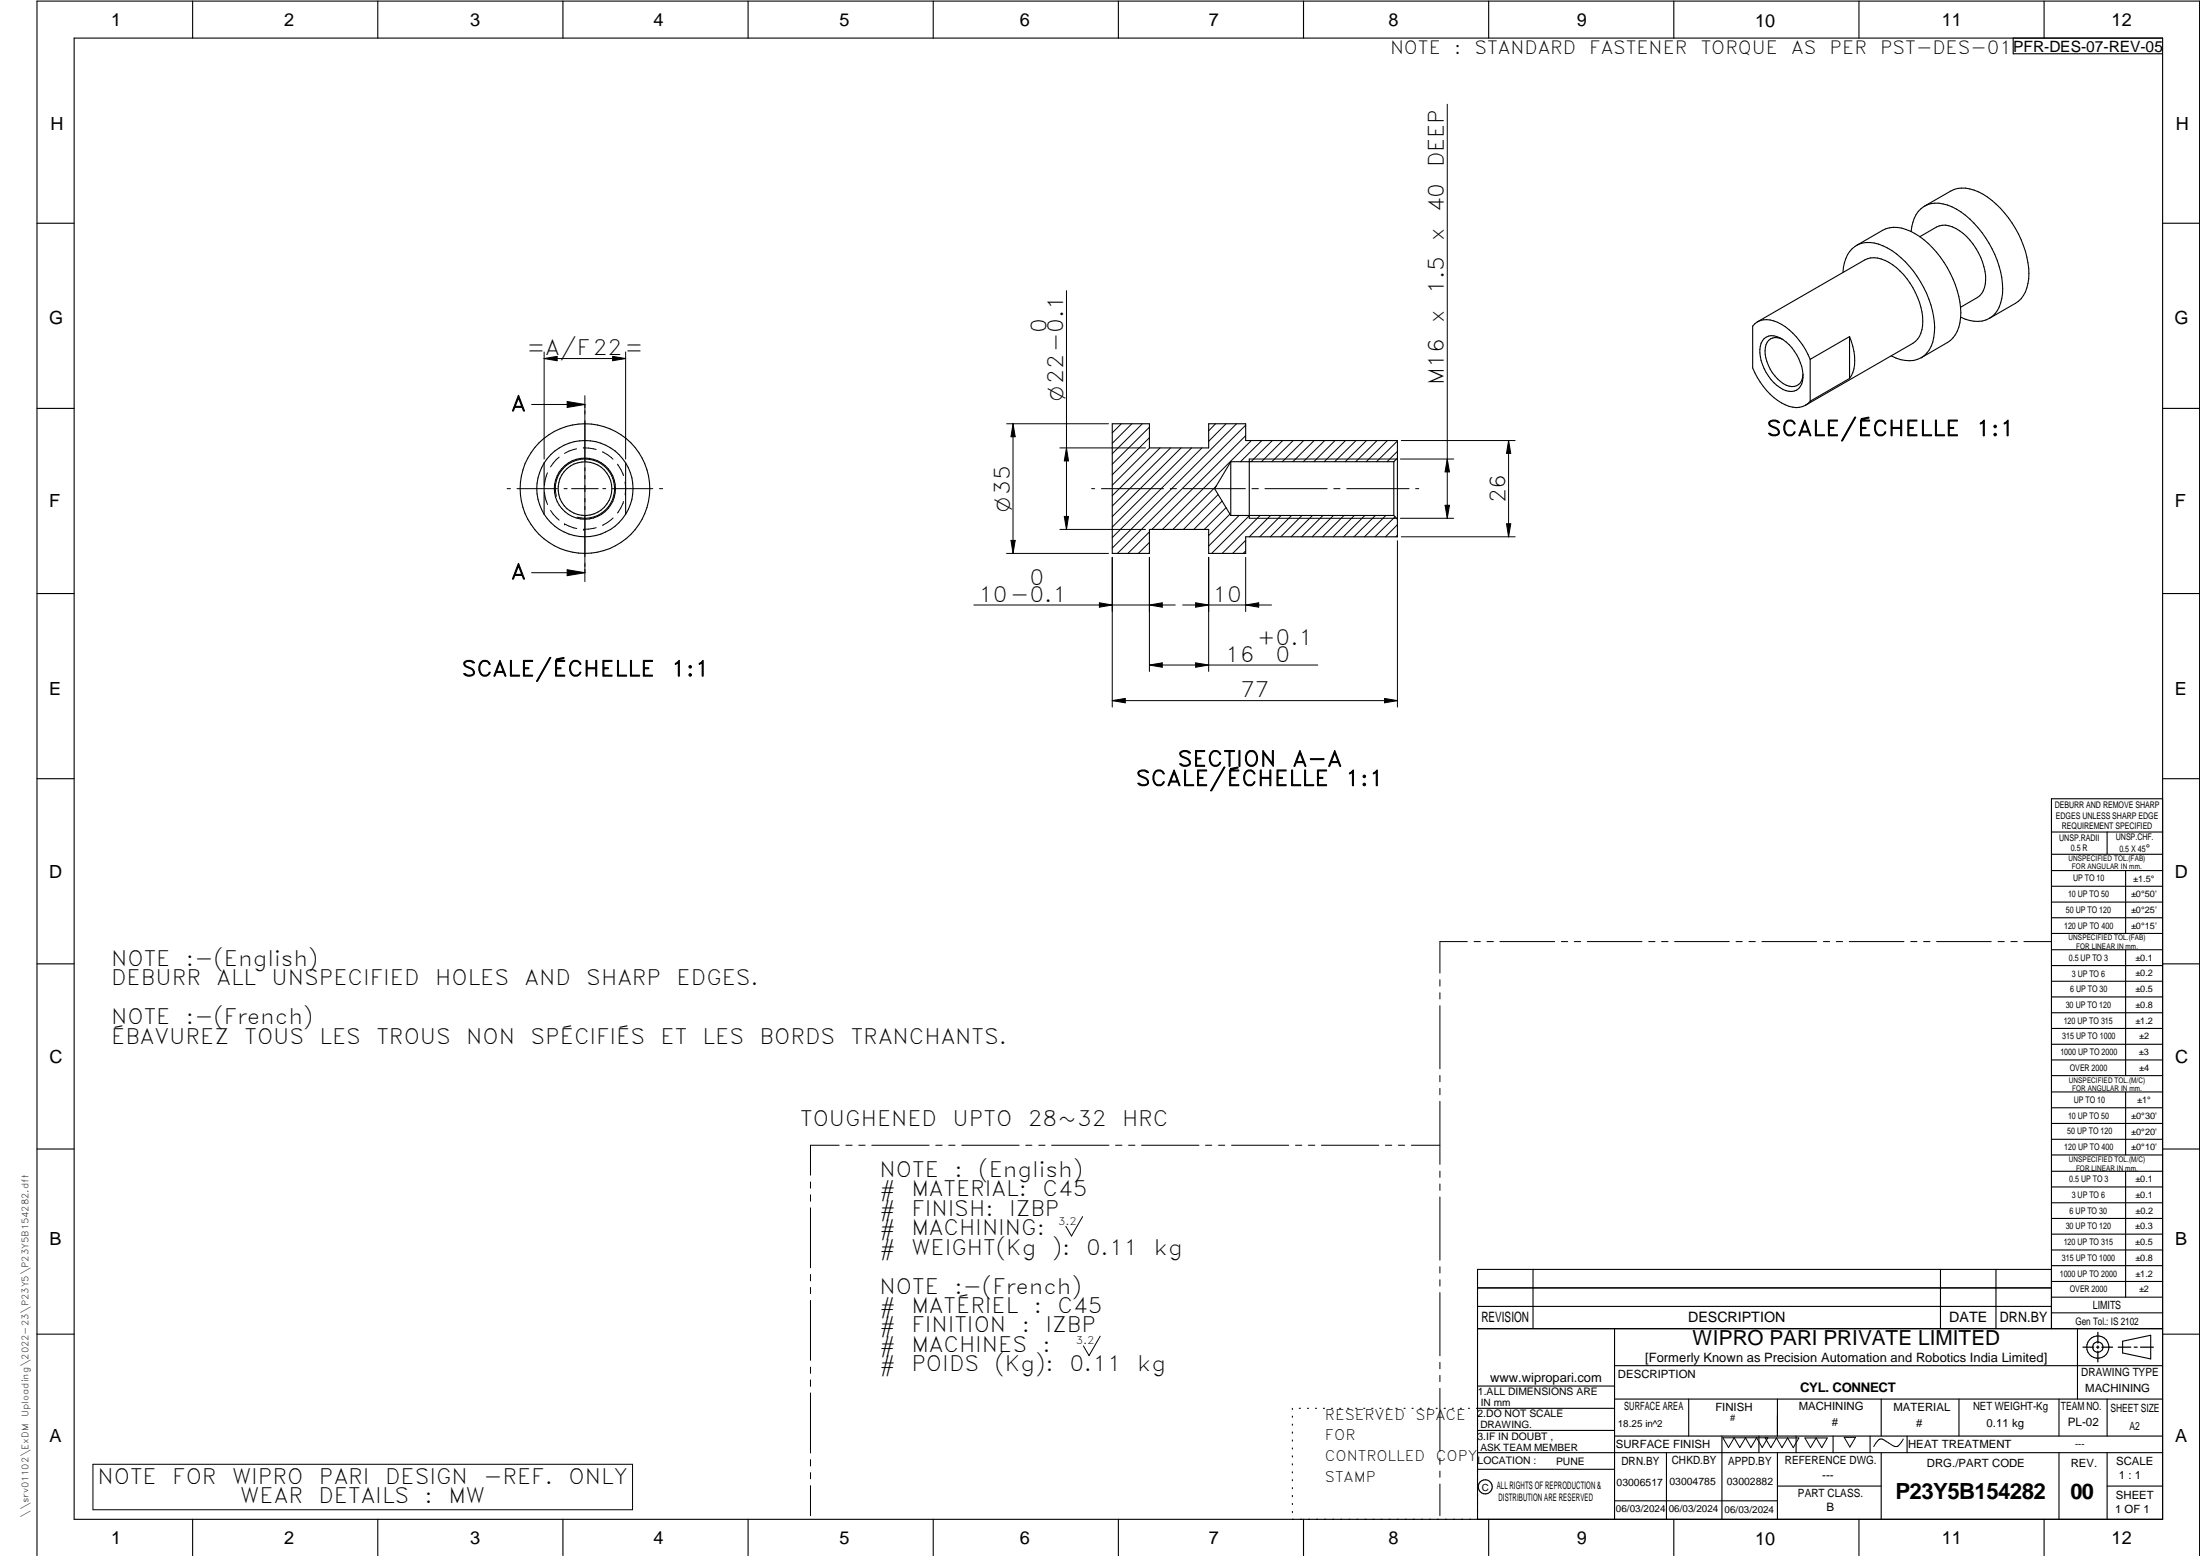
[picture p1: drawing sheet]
<svg xmlns="http://www.w3.org/2000/svg" width="594mm" height="420mm" viewBox="0 0 594 420" stroke-linecap="round" stroke-linejoin="round" font-family="sans-serif">
<g fill="none" stroke="#000" stroke-width=".3">
<path d="M20 10.3h564v400h-564zM52 .3v10M102 .3v10M152 .3v10M202 .3v10M252 .3v10M302 .3v10M352 .3v10M402 .3v10M452 .3v10M502 .3v10M543.6 10.3v4.2h40.4"/>
<path d="M552 .3v10M519.7 55.7l7-4.1a8.7 8.7 0 0 1 8.8 .9 27.1 27.1 0 0 1 12.3 22.8 8.3 8.3 0 0 1-3.6 6.6l-7 4.1M10 60.3h10M497.7 73.6a7.9 7.9 0 0 1 5.1-7.9 11.4 11.4 0 0 1 9.3 2.9 27.9 27.9 0 0 1 10.3 19.8 9.6 9.6 0 0 1-2.8 7.6l-.8 .6M501.3 66.3l7.1-4.1a8.7 8.7 0 0 1 8.7 .9 27.4 27.4 0 0 1 12.4 21.4 8.8 8.8 0 0 1-3.6 8l-7.1 4.1M516.1 62.5a7.6 7.6 0 0 1 5.3-7.5 11.7 11.7 0 0 1 9.3 3.1 27.4 27.4 0 0 1 10.1 21.2 8.3 8.3 0 0 1-3.6 6.7M518.4 63.9l4.5-2.6a6.6 6.6 0 0 1 7.2 1.7 16.7 16.7 0 0 1 6 13.7 5 5 0 0 1-2.2 3.6l-4.5 2.7M584 60.3h10M474.5 86.9l29-16.7a7.1 7.1 0 0 1 7.6 1.3 20.1 20.1 0 0 1 8.1 16.4 5.9 5.9 0 0 1-2.7 4.8l-29 16.7M474.5 86.9l-1.2 1.2v11.3a18.2 18.2 0 0 0 9.8 10.3 5.4 5.4 0 0 0 4.4-.3M474.5 86.9a7.1 7.1 0 0 1 7.6 1.3 20.9 20.9 0 0 1 6.7 8.8M476.4 91.4a3.5 3.5 0 0 1 4.2-.2 12.3 12.3 0 0 1 6.1 11.7 3.3 3.3 0 0 1-5.2 2.3 12.3 12.3 0 0 1-6.1-11.7l.2-.8z"/>
<path d="M481.4 91.7a3.1 3.1 0 0 0-3.4-.1 3.1 3.1 0 0 0-1.4 3.1 10.7 10.7 0 0 0 6.5 9.6 2.93 2.93 0 0 0 3.8-3.2M488.8 97v11.3M499.4 90.9a13.2 13.2 0 0 1 .5 10.5l-.5 .8M499.4 90.9v11.3M499.4 90.9l-10.6 6.1M510.7 96.1a8.8 8.8 0 0 0 8.1 .5M529.5 85.6a8.3 8.3 0 0 0 7.7 .4M10 110.3h10M300.3 114.4h10.1v6.5h16v-6.5h10v4.6h41v25.9h-41v4.5h-10v-6.4h-16v6.4h-10.1zM488.8 108.3l-1.3 1.1M499.4 102.2l-10.6 6.1M584 110.3h10"/>
<path d="M146.9 125a13 13 0 0 0 0 13.9M146.9 125v13.9M146.9 138.9a13 13 0 0 0 22 0M146.9 125a13 13 0 0 1 22 0M168.9 125v13.9M168.9 125a13 13 0 0 1 0 13.9M332.4 139.2h44M332.4 124.7v14.5M332.4 124.7h44M332.4 124.7l-4.4 7.3 4.4 7.2M337.3 124v16M376.4 139.2l1 1"/>
<path d="M376.4 124.7v14.5M377.4 123.7l-1 1M10 160.3h10M584 160.3h10M10 210.3h10M584 215.7h-30v143.1M584 210.3h10M554 224.7h30M554 230.7h30M554 235.1h30M554 239.3h30M569 224.7v6"/>
<path d="M574 235.1v17M554 243.6h30M554 247.8h30M554 252.1h30M554 256.5h30M574 256.5v33.9M10 260.3h10M554 260.7h30M554 265h30M554 269.2h30M554 273.5h30M554 277.7h30"/>
<path d="M584 260.3h10M554 282h30M554 286.2h30M554 290.4h30M554 294.9h30M554 299.1h30M574 294.9v17M10 310.3h10M554 303.4h30M554 307.6h30M554 311.9h30M554 316.3h30"/>
<path d="M574 316.3v34M584 310.3h10M554 320.5h30M554 324.8h30M554 329h30M554 333.2h30M554 337.5h30M399 358.8h185M399 352.8h155M399 347.8h155M414 342.8v16M436 358.8v51.5"/>
<path d="M524 342.8v16M539 342.8v16M554 341.8h30M554 346h30M554 350.3h30M554 354.5h30M554 342.8h-155v67.5M561 358.8v19M10 360.3h10M399 374.3h37M436 368.8h148M436 377.8h148"/>
<path d="M456 377.8v10M480 377.8v10M508 377.8v10M529 377.8v10M556 377.8v10M569 377.8v10M573.2 362.2l7.6-1.6v6.3l-7.6-1.6zM584 360.3h10M349 380.3v.3M349 382.4v.3M349 384.6v.3M349 386.7v.3"/>
<path d="M349 388.8v.3M349 391v.3M349 393.1v.3M349 395.3v.3M349 397.4v.3M349 399.5v.3M350.9 380.3h.2M353.1 380.3h.2M355.2 380.3h.3M357.4 380.3h.3M359.6 380.3h.3M361.7 380.3h.3"/>
<path d="M363.9 380.3h.3M366.1 380.3h.3M368.3 380.3h.2M370.4 380.3h.3M372.6 380.3h.3M374.8 380.3h.3M376.9 380.3h.4M379.1 380.3h.3M381.3 380.3h.3M383.4 380.3h.4M385.6 380.3h.3M387.8 380.3h.3"/>
<path d="M390 380.3h.3M392.2 380.3h.3M394.3 380.3h.3M396.5 380.3h.3M398.7 380.3h37.3M399 386.2h37M399 396.7h37M436 387.8h148M450 392.3v18M465 387.8v22.5M475 387.8v4.5M480 392.3v18"/>
<path d="M485 387.8v4.5M495 387.8v4.5M505 387.8v4.5M508 392.3v18M515 387.8v4.5M556 392.3v18M569 392.3v18M584 392.3h-185M52 410.3v9.7M102 410.3v9.7M152 410.3v9.7M202 410.3v9.7"/>
<path d="M252 410.3v9.7M302 410.3v9.7M349 401.7v.3M349 403.8v.4M349 406v.3M349 408.1v.3M352 410.3v9.7M402 410.3v9.7M436 405.3h44M452 410.3v9.7M480 401.3h28M502 410.3v9.7"/>
<path d="M552 410.3v9.7M569 401.3h15M10 420v-419.7h584v419.7"/>
<circle cx="157.9" cy="132" r="8.2"/>
<circle cx="158" cy="131.9" r="7.3"/>
<circle cx="158" cy="131.9" r="17.5"/>
<circle cx="566.5" cy="363.8" r="2.99"/>
<circle cx="566.5" cy="363.7" r="1.41"/>
<circle cx="401.1" cy="401.5" r="1.9"/>
</g>
<path d="M566.5 359.7v3M562.5 363.8h2.9M566.1 363.8h.7M566.5 363.4v.7M566.5 364.9v2.8M567.6 363.8h2.9M572 363.8h3.4M576.3 363.8h.8M578 363.8h3.5" fill="none" stroke="#000" stroke-width=".34"/>
<g fill="none" stroke="#000" stroke-width=".27">
<path d="M390.8 28.2v111.8M288 78.5v64.5M146.9 95v29M146.9 96.8h22M146.9 96.8l3.5-.6v1.2zM165.4 96.2l3.5 .6-3.5 .6zM168.9 95v29M143.5 109.2h14.4M153.2 108.4l4.7 .8-4.7 .8zM157.9 106.8v45.2M271.8 114.4h27.5M273.6 114.4l.5 3.5h-1.1z"/>
<path d="M273.6 114.4v35M302.8 114.4l-2.5 2.5M305.6 114.4l-5.3 5.3M308.5 114.4l-8.2 8.1M310.4 115.4l-10.1 9.9M310.4 118.2l-10.1 10M328.2 114.4l-1.8 1.9M331.1 114.4l-4.7 4.8M333.9 114.4l-33.6 33.6M336.4 114.8l-34.7 34.6M336.4 117.6l-25.3 25.4M337.9 119l-24 24"/>
<path d="M340.7 119l-5.7 5.7M343.6 119l-5.8 5.7M346.4 119l-5.8 5.7M349.2 119l-5.8 5.7M352 119l-5.7 5.7M354.9 119l-5.8 5.7M357.7 119l-5.7 5.7M360.5 119l-5.7 5.7M363.3 119l-5.7 5.7M366.2 119l-5.8 5.7M369 119l-5.7 5.7M371.8 119l-5.7 5.7"/>
<path d="M374.6 119l-5.7 5.7M377.4 119.1l-5.7 5.6M378.4 119h30.7M407.4 119l.6 3.4h-1.2zM407.4 119v25.9M136.9 132h.9M139.6 132h10.9M147 132.9l.1 1 .8 2.3M147.8 127.7l-.7 2.2-.1 1.2M148.7 137.8l.7 1.1 1.6 1.6M150.2 134a8 8 0 0 1 7.1-10 8 8 0 0 1 8.6 8.6 8 8 0 0 1-10 7.1M151 123.4l-.7 .6-1.6 2.1"/>
<path d="M152.3 132h.9M154.3 132h7.2M155.7 121.2l-2 .6-1.3 .6M157.5 120.9l3.5 .5M162.7 122l1.3 .8 1.5 1.2M162.8 132h.8M165.4 132h10.9M165.6 139.9l-2.9 2M166.7 125.3l.9 1.4 .8 1.7M168.4 135.4l-.8 1.8-.9 1.3M168.8 130.2l.1 1.8-.1 1.6M178.1 132h.8"/>
<path d="M286.2 120.9h23.1M287.4 139.4h1.1l-.5 3.6zM288 120.9l.5 3.6h-1.1zM294.8 132h.8M297.4 132h16.8M310.4 120.9l-10.1 10.1M313.3 120.9l-13 13M316 132h1.7M316.1 120.9l-15.8 15.8M318.9 120.9l-18.6 18.6M319.5 132h16.8M321.8 120.9l-21.5 21.4"/>
<path d="M324.6 120.9l-24.3 24.3M328.5 131.2l-11.8 11.8M329 133.5l-9.4 9.5M330 135.3l-7.6 7.7M331.1 137.1l-5.9 5.9M332.1 138.8l-5.7 5.8M334.6 139.2l-8.2 8.2M337.3 124h39.8M337.3 140h39.8M337.4 139.2l-10.2 10.2M338.1 132h1.7M340.3 139.2l-10.3 10.2"/>
<path d="M341.6 132h16.8M343.1 139.2l-5.8 5.7M345.9 139.2l-5.7 5.7M348.8 139.2l-5.8 5.7M351.6 139.2l-5.7 5.7M354.4 139.2l-5.7 5.7M357.2 139.2l-5.7 5.7M360.1 139.2l-5.8 5.7M360.2 132h1.7M362.9 139.2l-5.7 5.7M363.7 132h16.8M365.7 139.2l-5.7 5.7"/>
<path d="M368.5 139.2l-5.7 5.7M371.4 139.2l-5.8 5.7M374.2 139.2l-5.7 5.7M376.7 139.5l-5.4 5.4M377.4 121.9l-2.8 2.8M378.2 124h14.4M378.2 140h14.4M382.3 132h.8M390.2 136.4h1.2l-.6 3.6zM390.8 124l.6 3.4h-1.2zM143.5 154.6h14.4M152.4 141.5h.1"/>
<path d="M152.4 141.5l3.3 1.2M153.2 153.8l4.7 .8-4.7 .8zM157.6 142.9h.1M157.9 152.1v5M161 142.5l-3.4 .4M271.8 149.4h27.5M273 145.9h1.1l-.5 3.5zM286.2 143h23.1M300.3 150.5v40.4M310.4 143.6l-5.8 5.8M310.4 146.5l-3 2.9M310.4 149.3l-.2 .1"/>
<path d="M310.4 150.5v30.8M326.4 150.5v30.8M336.4 150.5v14.6M336.4 145.9l-3.5 3.5M336.4 148.8l-.7 .6M377.4 146v44.9M377.4 141.7l-3.3 3.2M377.4 144.5l-.5 .4M378.4 144.9h30.7M406.8 141.4h1.2l-.6 3.5zM263 163.4h54.4M296.9 162.8l3.4 .6-3.4 .6z"/>
<path d="M310.4 179.6l3.5-.6v1.2zM310.4 179.6h45.4M310.4 163.4l3.5-.6v1.2zM319.4 163.4h24M322.9 179l3.5 .6-3.5 .6zM322.9 162.8l3.5 .6-3.5 .6zM336.4 163.4l3.5-.6v1.2zM300.3 189.2h77.1M300.3 189.2l3.6-.6v1.2zM373.9 188.6l3.5 .6-3.5 .6zM396.2 254.3h-7.4v8.5M398.1 254.3h1.6"/>
<path d="M401.5 254.3h1.8M405 254.3h14.8M421.6 254.3h1.7M425.1 254.3h1.7M428.6 254.3h14.8M445.2 254.3h1.7M448.7 254.3h1.7M452.2 254.3h14.8M468.8 254.3h1.7M472.3 254.3h1.7M475.8 254.3h14.8M492.4 254.3h1.7"/>
<path d="M495.8 254.3h1.8M499.4 254.3h14.7M516 254.3h1.6M519.4 254.3h1.8M522.9 254.3h14.8M539.5 254.3h1.7M543 254.3h1.7M546.5 254.3h7.4M388.8 264.5v1.8M388.8 268.1v1.6M388.8 271.6v17M388.8 290.4v1.7"/>
<path d="M388.8 293.9v1.7M388.8 297.4v17M218.9 319.2v1.6M226.6 309.2h-7.7v8.1M228.4 309.2h1.7M231.9 309.2h1.7M235.4 309.2h15.5M252.7 309.2h1.7M256.2 309.2h1.7M259.7 309.2h15.5M277 309.2h1.7M280.5 309.2h1.7"/>
<path d="M284 309.2h15.5M301.2 309.2h1.8M304.8 309.2h1.7M308.3 309.2h15.5M325.5 309.2h1.7M329.1 309.2h1.6M332.6 309.2h15.4M349.8 309.2h1.7M353.3 309.2h1.7M356.8 309.2h15.5M374.1 309.2h1.7M377.6 309.2h1.7"/>
<path d="M381.1 309.2h7.7M388.8 316.2v1.7M388.8 319.7v1.7M218.9 322.6v1.8M218.9 326.1v16.2M292.3 328.5l-3 5.3-1.5-2.7M388.8 323.2v17.1M218.9 344.1v1.8M218.9 347.6v1.7M218.9 351.2v16.1M388.8 342.1v1.6M388.8 345.6v1.7"/>
<path d="M388.8 349v17.1M218.9 369.1v1.7M218.9 372.6v1.8M218.9 376.1v16.2M297.1 360.8l-3 5.3-1.5-2.7M388.8 367.9v1.7M388.8 371.4v1.7M388.8 374.9v17M25.1 395.4h145.7v12.3h-145.7zM218.9 394.1v1.8M218.9 397.6v1.7M388.8 393.7v1.7"/>
<path d="M388.8 397.2v1.7M465.2 388.2h12.2l-1.5 2.7-1.6-2.7-1.5 2.7-1.5-2.7-1.5 2.7-1.5-2.7-1.5 2.7zM476.7 388.3h9.1l-1.6 2.6-1.5-2.6-1.5 2.6-1.5-2.6-1.5 2.6zM487.4 388.3h6l-1.5 2.6-1.5-2.6-1.5 2.6zM498 388.1h3.1l-1.6 2.6zM514 388.6l-1.1 1.5a1.2 1.2 0 0 1-1.8 .3l-1.8-1.2a1.55 1.55 0 0 0-1.6-.6 1.55 1.55 0 0 0-1.2 1.1l-.5 .9M218.9 401.2v8.1M388.8 400.7v8.6"/>
</g>
<g fill="#000">
<path d="M146.9 96.8l3.5-.6v1.2zM165.4 96.2l3.5 .6-3.5 .6zM153.2 108.4l4.7 .8-4.7 .8zM273.6 114.4l.5 3.5h-1.1zM288 120.9l.5 3.6h-1.1zM287.4 139.4h1.1l-.5 3.6zM390.8 124l.6 3.4h-1.2zM390.2 136.4h1.2l-.6 3.6zM407.4 119l.6 3.4h-1.2zM153.2 153.8l4.7 .8-4.7 .8zM273 145.9h1.1l-.5 3.5zM406.8 141.4h1.2l-.6 3.5z"/>
<path d="M296.9 162.8l3.4 .6-3.4 .6zM310.4 163.4l3.5-.6v1.2zM322.9 162.8l3.5 .6-3.5 .6zM336.4 163.4l3.5-.6v1.2zM300.3 189.2l3.6-.6v1.2zM310.4 179.6l3.5-.6v1.2zM322.9 179l3.5 .6-3.5 .6zM373.9 188.6l3.5 .6-3.5 .6z"/>
</g>
<text font-size="6" x="511.8" y="404.8">P23Y5B154282</text>
<text font-size="5.9" x="559.1" y="404.7">00</text>
<g font-size="5.7">
<text x="389.9" y="45.2" transform="rotate(-90 389.9 45.2)">DEEP</text>
<text x="389.9" y="57.3" transform="rotate(-90 389.9 57.3)">40</text>
<text x="389.9" y="65.1" transform="rotate(-90 389.9 65.1)">x</text>
<text x="389.9" y="79.4" transform="rotate(-90 389.9 79.4)">1.5</text>
<text x="282.6" y="89.9" transform="rotate(-90 282.6 89.9)">0</text>
<text x="389.9" y="87.2" transform="rotate(-90 389.9 87.2)">x</text>
<text x="142.2" y="95.9">=A/F22=</text>
<text x="389.9" y="104" transform="rotate(-90 389.9 104)">M16</text>
<text x="138" y="111">A</text>
<text x="477" y="117.7">SCALE/ÉCHELLE</text>
<text x="533.6" y="117.7">1:1</text>
<text x="406.5" y="135.9" transform="rotate(-90 406.5 135.9)">26</text>
<text x="138" y="156.4">A</text>
<text x="278" y="157.9">0</text>
<text x="264.2" y="162.5">10-0.1</text>
<text x="327.4" y="162.5">10</text>
<text x="330.9" y="178.7">16</text>
<text x="339.5" y="174.2">+0.1</text>
<text x="344.5" y="178.7">0</text>
<text x="124.7" y="182.6">SCALE/ÉCHELLE</text>
<text x="181.2" y="182.6">1:1</text>
<text x="334.9" y="188.3">77</text>
<text x="318" y="206.9">SECTION</text>
<text x="349" y="206.9">A-A</text>
<text x="306.7" y="212.2">SCALE/ÉCHELLE</text>
<text x="363.2" y="212.2">1:1</text>
<text x="30" y="260.8">NOTE</text>
<text x="50.2" y="260.8">:-(English)</text>
<text x="30" y="266.1">DEBURR</text>
<text x="58.5" y="266.1">ALL</text>
<text x="73.4" y="266.1">UNSPECIFIED</text>
<text x="117.5" y="266.1">HOLES</text>
<text x="141.7" y="266.1">AND</text>
<text x="158.3" y="266.1">SHARP</text>
<text x="182.7" y="266.1">EDGES.</text>
<text x="30" y="276.6">NOTE</text>
<text x="30" y="281.8">ÉBAVUREZ</text>
<text x="50.2" y="276.6">:-(French)</text>
<text x="66" y="281.8">TOUS</text>
<text x="86.3" y="281.8">LES</text>
<text x="101.6" y="281.8">TROUS</text>
<text x="125.9" y="281.8">NON</text>
<text x="143.3" y="281.8">SPÉCIFIÉS</text>
<text x="178.4" y="281.8">ET</text>
<text x="189.7" y="281.8">LES</text>
<text x="205.1" y="281.8">BORDS</text>
<text x="229.7" y="281.8">TRANCHANTS.</text>
<text x="216.1" y="304">TOUGHENED</text>
<text x="257.2" y="304">UPTO</text>
<text x="277.5" y="304">28~32</text>
<text x="303" y="304">HRC</text>
<text x="237.5" y="317.8">NOTE</text>
<text x="257.7" y="317.8">:</text>
<text x="264.1" y="317.8">(English)</text>
<text x="237.5" y="323">#</text>
<text x="246.1" y="323">MATERIAL:</text>
<text x="281.5" y="323">C45</text>
<text x="237.5" y="328.3">#</text>
<text x="246.1" y="328.3">FINISH:</text>
<text x="272.5" y="328.3">IZBP</text>
<text x="237.5" y="333.5">#</text>
<text x="246.1" y="333.5">MACHINING:</text>
<text x="237.5" y="338.8">#</text>
<text x="246.1" y="338.8">WEIGHT(Kg</text>
<text x="284" y="338.8">):</text>
<text x="293.3" y="338.8">0.11</text>
<text x="311.6" y="338.8">kg</text>
<text x="237.5" y="349.3">NOTE</text>
<text x="257.7" y="349.3">:-(French)</text>
<text x="237.5" y="354.5">#</text>
<text x="237.5" y="359.8">#</text>
<text x="246.1" y="354.5">MATÉRIEL</text>
<text x="246.1" y="359.8">FINITION</text>
<text x="275.9" y="359.8">:</text>
<text x="279.2" y="354.5">:</text>
<text x="282.3" y="359.8">IZBP</text>
<text x="285.6" y="354.5">C45</text>
<text x="237.5" y="365">#</text>
<text x="246.1" y="365">MACHINES</text>
<text x="281.5" y="365">:</text>
<text x="237.5" y="370.3">#</text>
<text x="246.1" y="370.3">POIDS</text>
<text x="268.5" y="370.3">(Kg):</text>
<text x="288.8" y="370.3">0.11</text>
<text x="307.1" y="370.3">kg</text>
<text x="26.3" y="400.6">NOTE</text>
<text x="46.5" y="400.6">FOR</text>
<text x="62.7" y="400.6">WIPRO</text>
<text x="86.1" y="400.6">PARI</text>
<text x="104" y="400.6">DESIGN</text>
<text x="130.5" y="400.6">-REF.</text>
<text x="153.5" y="400.6">ONLY</text>
<text x="64.9" y="405.9">WEAR</text>
<text x="86" y="405.9">DETAILS</text>
<text x="114.7" y="405.9">:</text>
<text x="121.1" y="405.9">MW</text>
</g>
<text font-size="5.6" x="457" y="363.2">WIPRO PARI PRIVATE LIMITED</text>
<g font-size="5.4">
<text x="287.1" y="108.4" transform="rotate(-90 287.1 108.4)">O22-0.1</text>
<text x="272.7" y="138.2" transform="rotate(-90 272.7 138.2)">O35</text>
</g>
<g font-size="4.9">
<text x="30" y="6.9">1</text>
<text x="76.7" y="6.9">2</text>
<text x="127" y="6.9">3</text>
<text x="176.5" y="6.9">4</text>
<text x="226.7" y="6.9">5</text>
<text x="275.4" y="6.9">6</text>
<text x="326.4" y="6.9">7</text>
<text x="375" y="6.9">8</text>
<text x="425.8" y="6.9">9</text>
<text x="473.9" y="7.3">10</text>
<text x="524.3" y="6.9">11</text>
<text x="570.2" y="6.9">12</text>
<text x="375.4" y="14.5">NOTE</text>
<text x="392.7" y="14.5">:</text>
<text x="398.2" y="14.5">STANDARD</text>
<text x="429.2" y="14.5">FASTENER</text>
<text x="459.2" y="14.5">TORQUE</text>
<text x="483.7" y="14.5">AS</text>
<text x="494.1" y="14.5">PER</text>
<text x="507.7" y="14.5">PST-DES-01</text>
<text x="13.6" y="35.1">H</text>
<text x="587.6" y="35.1">H</text>
<text x="13.2" y="87.5">G</text>
<text x="587.2" y="87.5">G</text>
<text x="13.2" y="137">F</text>
<text x="587.2" y="137">F</text>
<text x="13.2" y="187.6">E</text>
<text x="587.2" y="187.6">E</text>
<text x="13.2" y="237">D</text>
<text x="587.2" y="237">D</text>
<text x="13.4" y="287.1">C</text>
<text x="587.4" y="287.1">C</text>
<text x="13.4" y="336.2">B</text>
<text x="587.4" y="336.2">B</text>
<text x="13.4" y="389.3">A</text>
<text x="587.4" y="389.3">A</text>
<text x="30" y="416.9">1</text>
<text x="76.7" y="416.9">2</text>
<text x="127" y="416.9">3</text>
<text x="176.5" y="416.9">4</text>
<text x="226.7" y="416.9">5</text>
<text x="275.4" y="416.9">6</text>
<text x="326.4" y="416.9">7</text>
<text x="375" y="416.9">8</text>
<text x="425.8" y="416.9">9</text>
<text x="473.9" y="417.3">10</text>
<text x="524.3" y="416.9">11</text>
<text x="570.2" y="416.9">12</text>
</g>
<text font-size="4.2" x="543.6" y="14">PFR-DES-07-REV-05</text>
<g font-size="3.9">
<text x="400" y="357.1">REVISION</text>
<text x="455.9" y="357.1">DESCRIPTION</text>
<text x="526.4" y="357.1">DATE</text>
<text x="540" y="357.1">DRN.BY</text>
<text x="357.8" y="383.3">RESERVED</text>
<text x="382.3" y="383.3">SPACE</text>
<text x="357.8" y="388.9">FOR</text>
<text x="357.8" y="394.5">CONTROLLED</text>
<text x="387.8" y="394.5">COPY</text>
<text x="357.8" y="400">STAMP</text>
</g>
<text font-size="3.6" x="486.1" y="375.8">CYL. CONNECT</text>
<g font-size="3.5">
<text x="444.3" y="367.7">[Formerly Known as Precision Automation and Robotics India Limited]</text>
<text x="402.4" y="373.3">www.wipropari.com</text>
</g>
<g font-size="3.1">
<text x="565.1" y="353.5">LIMITS</text>
<text x="562" y="371.7">DRAWING TYPE</text>
<text x="436.9" y="372.1">DESCRIPTION</text>
<text x="563.1" y="375.9">MACHINING</text>
<text x="438.6" y="380.8">SURFACE AREA</text>
<text x="463.2" y="380.9">FINISH</text>
<text x="485.7" y="380.8">MACHINING</text>
<text x="511.3" y="380.9">MATERIAL</text>
<text x="532.8" y="380.7">NET WEIGHT-Kg</text>
<text x="556.5" y="380.7">TEAM NO.</text>
<text x="569.9" y="381.2">SHEET SIZE</text>
<text x="494.6" y="385.1">#</text>
<text x="517.4" y="385.3">#</text>
<text x="536.4" y="385.3">0.11 kg</text>
<text x="558.4" y="385.1">PL-02</text>
<text x="575" y="386.1">A2</text>
<text x="436.3" y="391">SURFACE FINISH</text>
<text x="437.8" y="395.5">DRN.BY</text>
<text x="451.4" y="395.4">CHKD.BY</text>
<text x="466.6" y="395.5">APPD.BY</text>
<text x="482" y="395.4">REFERENCE DWG.</text>
<text x="515.3" y="391.1">HEAT TREATMENT</text>
<text x="571.4" y="395.6">SCALE</text>
<text x="492.1" y="399.4">---</text>
<text x="520.4" y="396.2">DRG./PART CODE</text>
<text x="559.2" y="396.1">REV.</text>
<text x="572.2" y="399.5">1 : 1</text>
<text x="485.5" y="404.3">PART CLASS.</text>
<text x="493.2" y="407.9">B</text>
<text x="571.4" y="404.7">SHEET</text>
<text x="571.2" y="408.4">1 OF 1</text>
</g>
<text font-size="3" x="579.5" y="230.1">°</text>
<g font-size="2.8">
<text x="285.7" y="330.7">3.2</text>
<text x="560.4" y="357.7">Gen Tol.: IS 2102</text>
<text x="290.5" y="363">3.2</text>
<text x="399.1" y="376.6">1.ALL DIMENSIONS ARE</text>
<text x="399" y="382.7">2.DO NOT SCALE</text>
<text x="399" y="388.7">3.IF IN DOUBT ,</text>
<text x="399" y="395.4">LOCATION :</text>
<text x="420.2" y="395.6">PUNE</text>
<text x="404.2" y="402">ALL RIGHTS OF REPRODUCTION &amp;</text>
<text x="436.5" y="401.2">03006517</text>
<text x="450.8" y="400.9">03004785</text>
<text x="466.3" y="401">03002882</text>
<text x="404.7" y="405.4">DISTRIBUTION ARE RESERVED</text>
</g>
<g font-size="2.7">
<text x="399.9" y="379.7">IN mm</text>
<text x="399.7" y="385.7">DRAWING.</text>
<text x="436.9" y="385.4">18.25 in^2</text>
<text x="399.7" y="391.8">ASK TEAM MEMBER</text>
<text x="400.1" y="402.5">C</text>
<text x="436.4" y="408.3">06/03/2024</text>
<text x="450.6" y="408.4">06/03/2024</text>
<text x="465.7" y="408.5">06/03/2024</text>
</g>
<g font-size="2.5">
<text x="554.9" y="218.3">DEBURR AND REMOVE SHARP</text>
<text x="555.2" y="221">EDGES UNLESS SHARP EDGE</text>
<text x="556.1" y="227.1">UNSP.RADII</text>
<text x="556.8" y="223.8">REQUIREMENT SPECIFIED</text>
<text x="571.4" y="226.9">UNSP.CHF.</text>
<text x="559.2" y="229.9">0.5 R</text>
<text x="572.3" y="230.1">0.5 X 45</text>
<text x="559.8" y="238">UP TO 10</text>
<text x="576.1" y="238.1">±1.5°</text>
<text x="558.5" y="242.2">10 UP TO 50</text>
<text x="575.5" y="242.3">±0°50'</text>
<text x="557.4" y="250.7">120 UP TO 400</text>
<text x="557.9" y="246.5">50 UP TO 120</text>
<text x="575.5" y="250.7">±0°15'</text>
<text x="575.5" y="246.5">±0°25'</text>
<text x="558.7" y="259.4">0.5 UP TO 3</text>
<text x="559.5" y="263.7">3 UP TO 6</text>
<text x="576.6" y="263.6">±0.2</text>
<text x="576.6" y="259.4">±0.1</text>
<text x="559" y="267.9">6 UP TO 30</text>
<text x="576.6" y="267.9">±0.5</text>
<text x="557.8" y="272.2">30 UP TO 120</text>
<text x="576.6" y="272.2">±0.8</text>
<text x="556.9" y="280.7">315 UP TO 1000</text>
<text x="557.3" y="276.4">120 UP TO 315</text>
<text x="576.6" y="276.4">±1.2</text>
<text x="577.7" y="280.7">±2</text>
<text x="556.4" y="284.9">1000 UP TO 2000</text>
<text x="577.6" y="284.9">±3</text>
<text x="558.9" y="289.2">OVER 2000</text>
<text x="577.7" y="289.3">±4</text>
<text x="560" y="297.9">UP TO 10</text>
<text x="577.1" y="297.9">±1°</text>
<text x="558.5" y="302.1">10 UP TO 50</text>
<text x="575.5" y="302.1">±0°30'</text>
<text x="557.4" y="310.6">120 UP TO 400</text>
<text x="558.2" y="306.3">50 UP TO 120</text>
<text x="575.5" y="310.6">±0°10'</text>
<text x="575.5" y="306.4">±0°20'</text>
<text x="558.8" y="319.2">0.5 UP TO 3</text>
<text x="559.4" y="323.4">3 UP TO 6</text>
<text x="576.6" y="319.2">±0.1</text>
<text x="576.6" y="323.5">±0.1</text>
<text x="558.9" y="327.7">6 UP TO 30</text>
<text x="576.7" y="327.7">±0.2</text>
<text x="557.8" y="332">30 UP TO 120</text>
<text x="576.6" y="332">±0.3</text>
<text x="556.8" y="340.5">315 UP TO 1000</text>
<text x="557.3" y="336.3">120 UP TO 315</text>
<text x="576.6" y="336.3">±0.5</text>
<text x="576.6" y="340.5">±0.8</text>
<text x="556.2" y="344.7">1000 UP TO 2000</text>
<text x="576.6" y="344.7">±1.2</text>
<text x="558.9" y="349">OVER 2000</text>
<text x="577.6" y="349">±2</text>
<text x="467.2" y="383.8">#</text>
<text x="560.4" y="390.7">---</text>
</g>
<g font-size="2.4">
<text x="7.7" y="382.7" transform="rotate(-90 7.7 382.7)">Uploading\2022-23\P23Y5\P23Y5B154282.dft</text>
<text x="7.7" y="409.8" transform="rotate(-90 7.7 409.8)">\\srv01102\ExDM</text>
</g>
<g font-size="2.1">
<text x="558.5" y="232.4">UNSPECIFIED TOL.(FAB)</text>
<text x="559.5" y="234.7">FOR ANGULAR IN mm.</text>
<text x="558.6" y="253.9">UNSPECIFIED TOL.(FAB)</text>
<text x="560.7" y="256.3">FOR LINEAR IN mm.</text>
<text x="558.7" y="292.3">UNSPECIFIED TOL.(M/C)</text>
<text x="559.6" y="294.7">FOR ANGULAR IN mm.</text>
<text x="558.7" y="313.7">UNSPECIFIED TOL.(M/C)</text>
<text x="560.6" y="316.1">FOR LINEAR IN mm.</text>
</g>
</svg>
